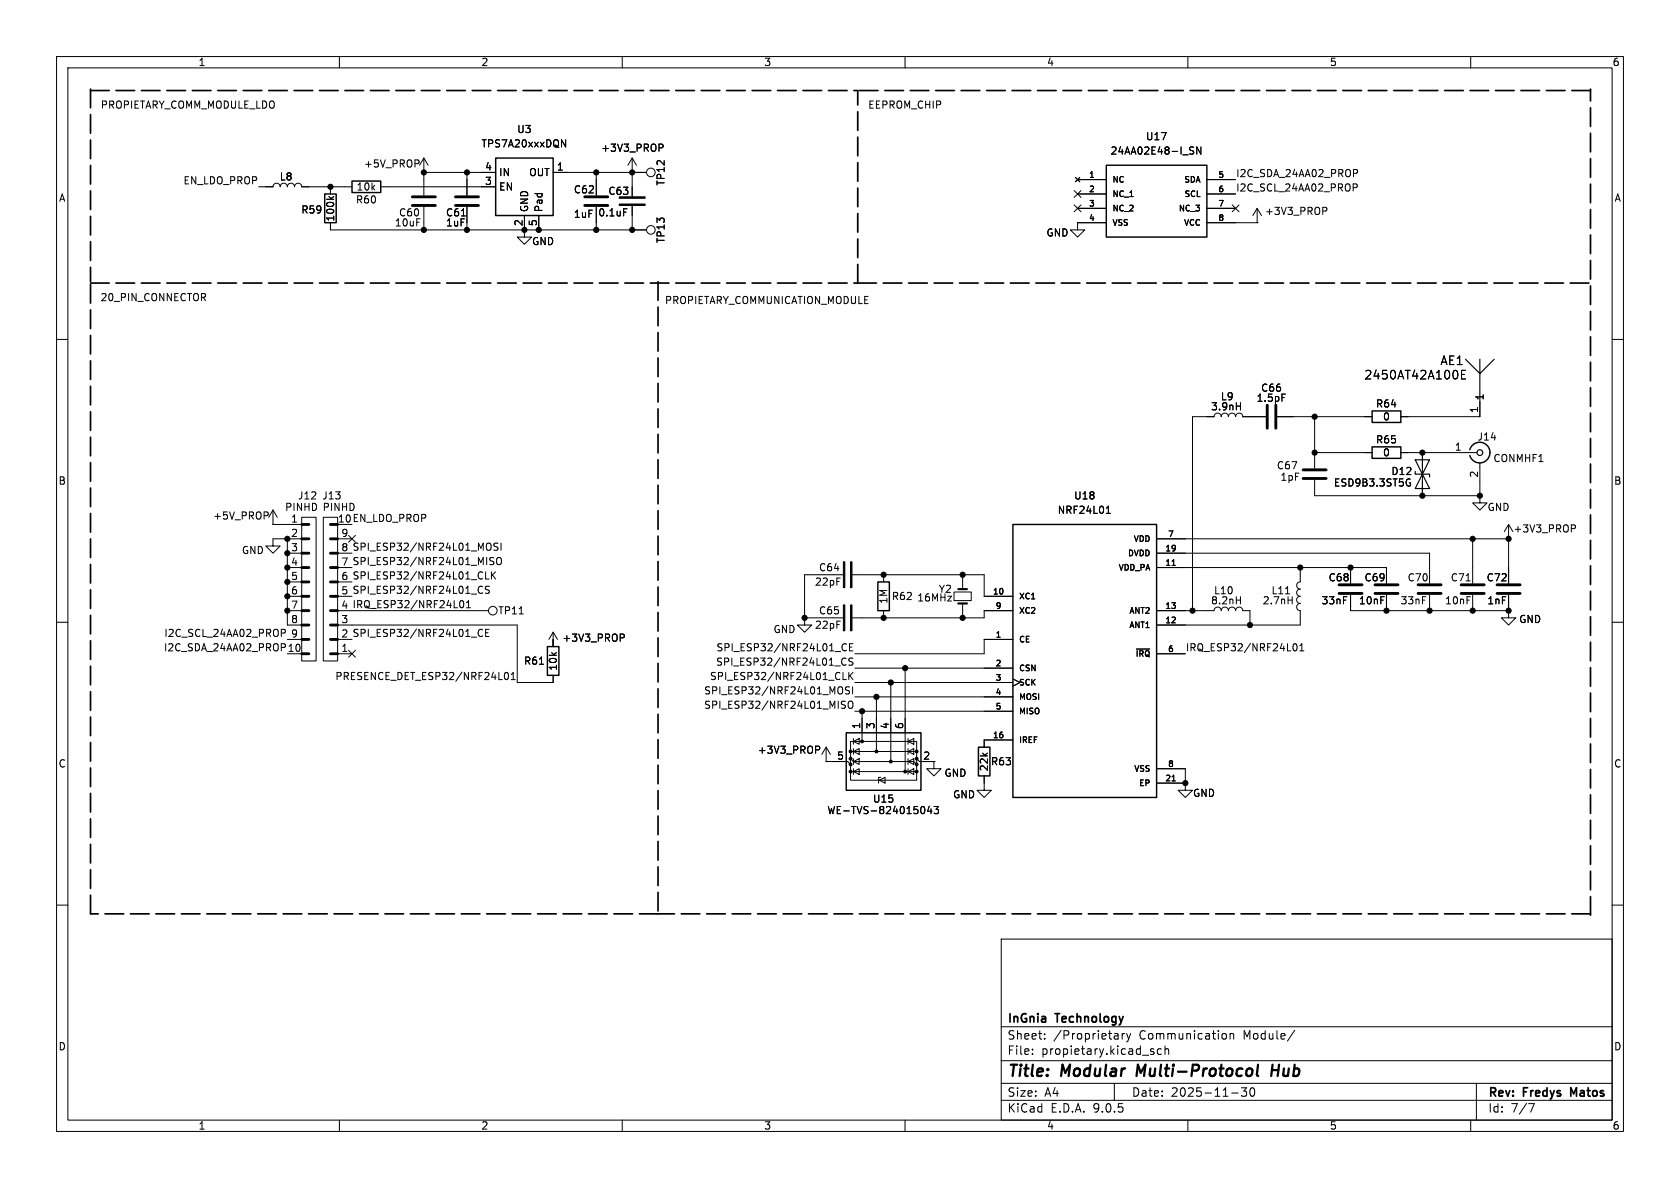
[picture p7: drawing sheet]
<svg xmlns="http://www.w3.org/2000/svg" width="297mm" height="210mm" viewBox="0 0 297 210" stroke-linecap="round" stroke-linejoin="round" font-family="sans-serif">
<g fill="none" stroke="#000" stroke-width=".18">
<path d="M10 10h277v190h-277zM12 12h273v186h-273zM60 10v2M110 10v2M160 10v2M210 10v2M260 10v2M45.7 33h2.6a.64 .64 0 0 1 .6-.6 .64 .64 0 0 1 .6 .6 .64 .64 0 0 1 .7-.6 .64 .64 0 0 1 .6 .6 .64 .64 0 0 1 .6-.6 .64 .64 0 0 1 .7 .6 .64 .64 0 0 1 .6-.6 .64 .64 0 0 1 .6 .6h8.9M58.2 34.7l.4 .5M58.4 33v1.3M58.4 39.4v1.2h55.9M59 34.7l-.5 .4"/>
<path d="M67.3 33h20.3M74 28.3l.1 .2-.1 .4M74.9 30.5h.1M74.9 27.9v6.6M74.9 36.6v4M74.9 30.5h12.7M74.9 27.9l-.7 1.3M74.9 27.9l.8 1.3M81.6 38.2h.7M82.5 30.5v4M82.5 36.6v4M92.7 38.1v3.8h1.3l-1.3 1.3-1.3-1.3h1.3"/>
<path d="M95.2 38.1v2.5M97.8 30.5h16.5M99.3 24.7l.7 1.3v-1.3M105.4 30.5v4M105.4 36.6v4M110.3 36.9h.6M111.8 30.5h.1M111.8 27.9v7.1M111.8 36.1v4.5M111.8 27.9l-.8 1.3M111.8 27.9l.7 1.3M116.5 25.5h.5l.2 .2-.1 .4h-.6"/>
<path d="M189.9 36.2l1.2 1.2M189.9 33.7l1.2 1.2M190.1 31.4l.8 .7M190.5 31.8h5.1M190.5 34.3h5.1M190.5 36.8h5.1M190.9 31.4l-.8 .7M191.1 36.2l-1.2 1.2M191.1 33.7l-1.2 1.2M195.6 39.4h-5.1v1.2h1.3l-1.3 1.3-1.3-1.3h1.3M210.5 26.6l.4 .1 .1 .3-.2 .2h-.3M210.5 26h.5"/>
<path d="M212.3 26v1.2l-.7-1.2v1.2M213.4 31.8h5M213.4 34.3h5M213.4 36.8h5M213.4 39.4h8.8M217.8 36.2l1.2 1.2M219 36.2l-1.2 1.2M222.2 39.4h.1M222.2 36.8l-.7 1.3M222.2 36.8l.8 1.3M222.2 36.8v2.6M233.9 36.6h.4l.3 .3-.1 .4h-.6"/>
<path d="M239.2 32.5h.5l.2 .2-.1 .4-.6 .1M239.3 30h.5l.2 .2-.1 .4h-.6M10 60h2M218.6 71.8h.7M219.3 71.2v1.3M223.8 73.7h-4.1a.64 .64 0 0 0-.6-.7 .64 .64 0 0 0-.7 .7 .64 .64 0 0 0-.6-.7 .64 .64 0 0 0-.6 .7 .64 .64 0 0 0-.7-.7 .64 .64 0 0 0-.6 .7 .64 .64 0 0 0-.6-.7 .64 .64 0 0 0-.7 .7h-3.8v34.3M225.8 73.7h16.8M226.6 69.7h.6M232.4 73.7v9.1M258.4 66.2h.5M259.1 65.5h-.7v1.5h.7M261.6 71.1v2.6h-14"/>
<path d="M285 60h2M47.3 90.6l.1 .1-.1 .4M48.3 92.7h.1M48.3 92.7h5M48.3 90.2l-.8 1.2M48.3 90.2l.7 1.2M48.3 90.2v2.5M50.8 97.8h2.5M50.8 95.3v15.2h2.5M53.3 91.4h2.6v25.4h-2.6zM53.3 95.3h-5v1.2h1.2l-1.2 1.3-1.3-1.3h1.3M57.1 91.4h2.6v25.4h-2.6z"/>
<path d="M59.7 95.3h2.5M59.7 97.8h2.5M61.6 94.6l1.2 1.3M62.8 94.6l-1.2 1.3M86.5 96l.1 .1a.81 .81 0 0 1-.1 1.2M86.6 99l.6 .3 .1 .3-.2 .2h-.5M87.3 98.6l-.5-.1-.2 .2M87.9 98.7l.2-.2a.43 .43 0 0 1 .5 .5v.4a.42 .42 0 0 1-.4 .4 .42 .42 0 0 1-.4-.4zM88 96.1l-.5-.1-.1 .1v.4l.5 .2 .1 .3-.2 .3-.5-.1M88.6 96v1.3M195.6 90.7h.7M195.7 89.8l.2-.3v1.2"/>
<path d="M204.5 95.3h62.2M204.5 97.8h48.2v5.3M207.2 99.9h.6M232.4 84.8v2.8h29.2M232.4 80h10.2M247.6 80h13.5M249.1 85.4h.3v.4l-.4 .1M251.5 80v7.6M260.3 95.3v7.8M261.6 87.6v1.3h1.3l-1.3 1.3-1.3-1.3h1.3M261.6 81.8v5.8M266.7 95.3h.1"/>
<path d="M266.7 92.7l-.8 1.3M266.7 92.7l.8 1.3M266.7 92.7v10.4M277.8 92.8h.5l.2 .2-.1 .4h-.6M10 110h2M49.7 111.2h.5l.3 .3-.2 .4h-.6M50.8 108h2.5M50.8 100.3h2.5M50.8 102.9h2.5M50.8 105.4h2.5M50.8 113h2.5M50.8 115.6h2.5"/>
<path d="M59.7 100.3h2.5M59.7 102.9h2.5M59.7 105.4h2.5M59.7 110.5h31.7v10.2h6.4v-1.3M59.7 115.6h2.5M61.6 115l1.2 1.2M62.2 108h24.2M62.8 115l-1.2 1.2M81.4 106.3l.2-.1a.68 .68 0 0 1 .4 .6 .68 .68 0 0 1-.4 .6l-.2-.1-.1-.3zM82.5 107.4h.7M82.5 106.5l.3-.3v1.2M84.5 112l.3 .5h.3l.2-.1"/>
<path d="M84.6 104.6l.3 .3 .4-.1M85.3 103.7l-.4-.1-.3 .3M85.3 111.4l-.2-.2-.3 .1-.3 .5M85.9 101.1v1.3h.6M85.9 111.9h.4M86.5 111.2h-.6v1.3h.6M86.5 103.7l-.5-.1-.1 .1v.4l.5 .3 .1 .3-.2 .2-.5-.1M86.9 101.1v1.3M87.1 101.6l.5 .8M87.6 101.1l-.7 .7M89.2 119.1l.3-.2a.68 .68 0 0 1 .4 .6 .68 .68 0 0 1-.4 .6l-.3-.2M90.4 119.2l.3-.3v1.2"/>
<path d="M91.8 108.5h.7M95.4 117.4h.7M97.8 114.3h.1M97.8 111.8l-.8 1.2M97.8 111.8l.8 1.2M97.8 111.8v2.5M109.6 112.1h.5l.3 .2-.1 .4-.7 .1M142.2 109.2v1.3h1.3l-1.3 1.3-1.2-1.3h1.2M142.2 109.2h7.1M148.9 117.3l.3 .3 .4-.1M149 118.9v1.2h.6M149.3 101.6h-7.1v7.6"/>
<path d="M149.6 116.4l-.4-.1-.3 .3M149.6 113.9a.6 .6 0 0 0-.8 .4 .6 .6 0 0 0 .6 .8l.2-.2M150.1 118.9v1.2M150.2 114.4h.4M150.2 119.4l.6 .7M150.4 101.6h23.6v3.8h5.1M150.8 118.9l-.7 .7M150.8 116.4l-.5-.1-.2 .1v.4l.6 .3 .1 .3-.3 .2-.4-.1M150.8 113.8h-.6v1.3h.6M151.1 118.1h28M156.2 101.6v1.3M156.2 108v1.2"/>
<path d="M160 118.1v18.3M168.7 104.6h3v1.6h-3zM170.2 101.6v2.5M170.2 106.7v2.5M179.1 108h-5.1v1.2h-23.6M179.1 113h-5.1v2.6h-22.9M200.9 114.7h2.4M204.5 108h10.1a.64 .64 0 0 1 .7-.7 .64 .64 0 0 1 .6 .7 .64 .64 0 0 1 .6-.7 .64 .64 0 0 1 .7 .7 .64 .64 0 0 1 .6-.7 .64 .64 0 0 1 .6 .7 .64 .64 0 0 1 .7-.7 .64 .64 0 0 1 .6 .7h1.3v2.5M204.5 100.3h40.6v2.8M204.5 115.6h5M218.6 106.1h.7M219.3 105.5v1.3"/>
<path d="M227.3 105h.7M227.7 106.1h.7M228.4 105.5v1.3M228.7 113.9l.2-.1a.68 .68 0 0 1 .4 .6 .68 .68 0 0 1-.4 .7l-.2-.2-.1-.3zM229.8 115.1h.7M229.8 114.2l.4-.4v1.3M229.9 102.9a.64 .64 0 0 0-.7 .6 .64 .64 0 0 0 .7 .6 .64 .64 0 0 0-.7 .7 .64 .64 0 0 0 .7 .6 .64 .64 0 0 0-.7 .6 .64 .64 0 0 0 .7 .7 .64 .64 0 0 0-.7 .6 .64 .64 0 0 0 .7 .7v2.5h-25.4M229.9 100.3v2.6M238.8 105.2v2.8h27.9M238.8 100.3v2.8M245.1 105.2v2.8M252.7 105.2v2.8"/>
<path d="M259.2 102.7h.7M260.3 105.2v2.8M266.7 108v1.2h1.3l-1.3 1.3-1.3-1.3h1.3M266.7 105.2v2.8M285 110h2M90.4 120.1h.7M144.2 131.9h.5l.2 .2-.1 .4-.6 .1M146 134.6h.1M146 134.6h3.9l.5 .5M146 132.1l-.7 1.3M146 132.1l.8 1.3M146 132.1v2.5"/>
<path d="M148.7 121.4l.1 .1a.81 .81 0 0 1-.1 1.2M148.8 124.4l.5 .3 .2 .3-.3 .2h-.5M149.5 124l-.5-.1-.2 .2M150 124.1l.2-.2a.43 .43 0 0 1 .6 .5v.4a.42 .42 0 0 1-.4 .4 .42 .42 0 0 1-.5-.4zM150.2 121.5l-.5-.1-.2 .1v.4l.6 .2 .1 .3-.3 .3-.4-.1M150.4 136.4v1.5h11.7v-1.5M150.4 132.8v-1.7h11.7v1.7M150.4 134.1v2.3h11.7v-1.3M150.4 134.1v-1.3h11.7v1.3l.5 .5h2.5M150.4 134.1l.5 .5h10.6l.6 .5M150.7 121.4v1.3M150.9 131.1l1-.5v1z"/>
<path d="M150.9 132.8l1-.5v1.1zM150.9 134.6l1-.5v1zM150.9 136.4l1-.5v1zM150.9 130.6v1M150.9 132.3v1.1M150.9 134.1v1M150.9 135.9v1M151.1 120.7h28M151.1 123.2h28M151.1 125.7h28M152.4 125.7v5.4M154.9 123.2v9.6"/>
<path d="M155.4 137.9l1.1-.5v1zM155.7 137.4h-.4v1M157.5 120.7v13.9M160.5 131.1l1-.5v1zM160.5 132.8l1-.5v1.1zM160.5 134.6l1-.5v1zM160.5 136.4l1-.5v1zM160.5 130.6v1M160.5 132.3v1.1M160.5 134.1v1M160.5 135.9v1M162.1 134.1v1"/>
<path d="M165.1 134.6v1.3h1.3l-1.3 1.3-1.3-1.3h1.3M165.1 134.6h.1M174 137.2v2.5h1.3l-1.3 1.3-1.3-1.3h1.3M179.1 120l1.2 .7-1.2 .6M179.1 130.8h-5.1v1.3M204.5 135.9h5v2.5M204.5 138.4h5M207.2 138h.6M209.5 138.4v1.3h1.3l-1.3 1.3-1.2-1.3h1.2M163 142.6h.1a.68 .68 0 0 1 .4 .6 .68 .68 0 0 1-.4 .6h-.1M164.3 142.5l-.3 .9h.8M164.6 143v.8"/>
<path d="M165.1 142.6h.8l-.4 .4 .4 .2v.5l-.2 .1-.6-.1M10 160h2M177 166h108v32h-108zM285 160h2M60 198v2M110 198v2M160 198v2M177 194.5h108M177 191.5h108M177 187.5h108M177 181.5h108M182.5 186.3v.1"/>
<path d="M182.5 185.5v.1M184.7 183.6v.1M184.7 182.8v.1M197 191.5v3M198.4 182.7v1M198.8 182.7l-.3 .1-.1 .2M199.2 182.7l.3 1M199.5 183.7l-.1 .4-.2 .1M199.9 182.7l-.4 1M203.8 185.9l.2 .2-.2 .3M203.8 185.4l.2 .1M205.3 185.5l-.4-.1-.3 .3v.4l.1 .2h.6"/>
<path d="M206 185.5l.2-.1 .3 .1 .1 .9M206 184.9v1.5M210 198v2M216.5 182.7l.3 .3v.4l-.3 .3M217.5 182.8l.2-.1 .3 .1 .1 .9M217.5 182.7v1M217.7 193.2h1.2M219.5 192.3h.9l-.5 .6 .4 .1v.7l-.2 .1h-.4l-.2-.1M221.1 192.4l.2-.1a.81 .81 0 0 1 .6 .6 .81 .81 0 0 1-.3 .8l-.1 .1a.81 .81 0 0 1-.4-1.4zM228.9 182.1l-1.3 2M260 198v2M261 191.5v6.5"/>
<path d="M271.2 195.1l-.6 1.5"/>
<circle cx="115.1" cy="30.5" r=".76"/>
<circle cx="115.1" cy="40.6" r=".76"/>
<circle cx="87.1" cy="107.9" r=".76"/>
</g>
<g fill="none" stroke="#000" stroke-width=".3">
<path d="M53.3 95.3h1.3M53.3 97.8h1.3M58.4 95.3h1.3M58.4 97.8h1.3M58.4 92.7h1.3M53.3 100.3h1.3M53.3 102.9h1.3M53.3 105.4h1.3M53.3 108h1.3M53.3 110.5h1.3M53.3 113h1.3M53.3 115.6h1.3"/>
<path d="M58.4 100.3h1.3M58.4 102.9h1.3M58.4 105.4h1.3M58.4 108h1.3M58.4 110.5h1.3M58.4 113h1.3M278.2 193.4l-.5-1.1v1.5"/>
</g>
<path d="M201.2 188.2l-.3 2M222.4 188.2l-.2 1.7 .2 .3M224.9 189.2h1.1M225 188.2l-.3 2" fill="none" stroke="#000" stroke-width=".4"/>
<g fill="none" stroke="#000" stroke-width=".51">
<path d="M72.9 36.3h4.1M72.9 34.8h4.1M80.5 36.3h4.1M80.5 34.8h4.1M103.4 36.3h4M103.4 34.8h4M224 71.6v4.1M225.6 71.6v4.1M230.4 84.6h4M230.4 83.1h4M236.7 104.9h4.1M236.7 103.4h4.1"/>
<path d="M243.1 104.9h4M243.1 103.4h4M250.7 104.9h4.1M250.7 103.4h4.1M258.3 104.9h4.1M258.3 103.4h4.1M264.7 104.9h4M264.7 103.4h4"/>
</g>
<g fill="#000" stroke="#000" stroke-width=".18">
<path d="M109.5 36.1h4.5v.2h-4.5zM109.5 34.8h4.5v.3h-4.5zM149.1 99.3h.3v4.6h-.3zM150.4 99.3h.2v4.6h-.2zM149.1 106.9h.3v4.6h-.3zM150.4 106.9h.2v4.6h-.2z"/>
<circle cx="58.4" cy="33" r=".46"/>
<circle cx="74.9" cy="30.5" r=".46"/>
<circle cx="82.5" cy="30.5" r=".46"/>
<circle cx="105.4" cy="30.5" r=".46"/>
<circle cx="111.8" cy="30.5" r=".46"/>
<circle cx="74.9" cy="40.6" r=".46"/>
<circle cx="82.5" cy="40.6" r=".46"/>
<circle cx="92.7" cy="40.6" r=".46"/>
<circle cx="95.2" cy="40.6" r=".46"/>
<circle cx="105.4" cy="40.6" r=".46"/>
<circle cx="111.8" cy="40.6" r=".46"/>
<circle cx="232.4" cy="73.7" r=".46"/>
<circle cx="50.8" cy="97.8" r=".46"/>
<circle cx="50.8" cy="95.3" r=".46"/>
<circle cx="232.4" cy="80" r=".46"/>
<circle cx="251.5" cy="87.6" r=".46"/>
<circle cx="251.5" cy="80" r=".46"/>
<circle cx="260.3" cy="95.3" r=".46"/>
<circle cx="261.6" cy="87.6" r=".46"/>
<circle cx="266.7" cy="95.3" r=".46"/>
<circle cx="50.8" cy="105.4" r=".46"/>
<circle cx="50.8" cy="100.3" r=".46"/>
<circle cx="50.8" cy="108" r=".46"/>
<circle cx="50.8" cy="102.9" r=".46"/>
<circle cx="142.2" cy="109.2" r=".46"/>
<circle cx="156.2" cy="101.6" r=".46"/>
<circle cx="156.2" cy="109.2" r=".46"/>
<circle cx="160" cy="118.1" r=".46"/>
<circle cx="170.2" cy="101.6" r=".46"/>
<circle cx="170.2" cy="109.2" r=".46"/>
<circle cx="210.8" cy="108" r=".46"/>
<circle cx="221" cy="110.5" r=".46"/>
<circle cx="229.9" cy="100.3" r=".46"/>
<circle cx="238.8" cy="100.3" r=".46"/>
<circle cx="245.1" cy="108" r=".46"/>
<circle cx="252.7" cy="108" r=".46"/>
<circle cx="260.3" cy="108" r=".46"/>
<circle cx="266.7" cy="108" r=".46"/>
<circle cx="150.4" cy="132.8" r=".25"/>
<circle cx="150.4" cy="135.1" r=".25"/>
<circle cx="150.4" cy="134.1" r=".25"/>
<circle cx="150.4" cy="136.4" r=".25"/>
<circle cx="152.4" cy="125.7" r=".46"/>
<circle cx="152.4" cy="131.1" r=".25"/>
<circle cx="154.9" cy="123.2" r=".46"/>
<circle cx="154.9" cy="132.8" r=".25"/>
<circle cx="157.5" cy="120.7" r=".46"/>
<circle cx="157.5" cy="134.6" r=".25"/>
<circle cx="160" cy="136.4" r=".25"/>
<circle cx="162.1" cy="132.8" r=".25"/>
<circle cx="162.1" cy="134.1" r=".25"/>
<circle cx="162.1" cy="136.4" r=".25"/>
<circle cx="162.1" cy="135.1" r=".25"/>
<circle cx="209.5" cy="138.4" r=".46"/>
</g>
<path d="M57.4 34.3h2v5.1h-2zM62.2 32h5.1v2h-5.1zM87.6 27.9h10.2v10.2h-10.2zM195.6 29.2h17.8v12.7h-17.8zM242.6 79h5v2h-5zM242.6 72.6h5v2.1h-5zM259.8 79.5a1.81 1.81 0 0 1 2.8-1 1.81 1.81 0 0 1 .1 3 1.81 1.81 0 0 1-2.8-1M179.1 92.7h25.4v48.3h-25.4zM96.8 114.3h2v5.1h-2zM155.2 102.9h2v5.1h-2zM149.6 129.5h13.2v10.2h-13.2zM173 132.1h2v5.1h-2z" fill="none" stroke="#000" stroke-width=".25"/>
<g fill="none" stroke="#000" stroke-width=".5">
<path d="M53.3 92.7h1.3M53.3 95.3h1.3M53.3 97.8h1.3M58.4 92.7h1.3M58.4 95.3h1.3M58.4 97.8h1.3M53.3 100.3h1.3M53.3 102.9h1.3M53.3 105.4h1.3M53.3 108h1.3M53.3 110.5h1.3M53.3 113h1.3"/>
<path d="M53.3 115.6h1.3M58.4 100.3h1.3M58.4 102.9h1.3M58.4 105.4h1.3M58.4 108h1.3M58.4 110.5h1.3M58.4 113h1.3M58.4 115.6h1.3"/>
</g>
<g fill="none" stroke="#000" stroke-width=".2">
<path d="M259.1 63.5l2.5 2.5 2.6-2.5M261.6 63.5v7.6M250.2 83.3v.5h2.5v.5M250.2 81.3h2.5l-1.2 2.5zM251.5 83.8l1.2 2.6h-2.5z"/>
<circle cx="261.6" cy="80" r=".51"/>
</g>
<path d="M169.4 104.1h1.5M169.4 106.7h1.5" fill="none" stroke="#000" stroke-width=".38"/>
<path d="M16 16h135.6M16 15.7v34.1M281.2 16h-129.6M16 50h135.6M116.3 49.8v111.7M151.6 50v-34M151.6 50h129.3M16 161.5v-111.5M116.3 161.5h-100.3M281.2 161.8v-146.1M281.2 161.5h-164.9" fill="none" stroke="#000" stroke-width=".3" stroke-dasharray="3.3 1.2"/>
<g font-size="2.8">
<text x="178" y="190.9">Title:</text>
<text x="187.7" y="190.9">Modular</text>
<text x="201.8" y="190.9">Multi-Protocol</text>
<text x="226.4" y="190.9">Hub</text>
</g>
<g font-size="2.1">
<text x="254.6" y="64.7">AE1</text>
<text x="241.1" y="67.3">2450AT42A100E</text>
<text x="178" y="184">Sheet:</text>
<text x="178" y="181.2">InGnia</text>
<text x="186.2" y="184">/Proprietary</text>
<text x="186.7" y="181.2">Technology</text>
<text x="201.5" y="184">Communication</text>
<text x="220" y="184">Module/</text>
<text x="178" y="186.7">File:</text>
<text x="184.1" y="186.7">propietary.kicad_sch</text>
<text x="178" y="196.9">KiCad</text>
<text x="178" y="194.1">Size:</text>
<text x="184.7" y="194.1">A4</text>
<text x="185.7" y="196.9">E.D.A.</text>
<text x="193.3" y="196.9">9.0.5</text>
<text x="200" y="194.1">Date:</text>
<text x="207" y="194.1">2025-11-30</text>
<text x="263" y="194.3">Rev:</text>
<text x="263" y="196.9">Id:</text>
<text x="267.1" y="196.9">7/7</text>
<text x="269.4" y="194.3">Fredys</text>
<text x="278.3" y="194.3">Matos</text>
</g>
<g font-size="1.8">
<text x="35" y="11.9">1</text>
<text x="85" y="11.9">2</text>
<text x="135" y="11.9">3</text>
<text x="185" y="11.9">4</text>
<text x="235" y="11.9">5</text>
<text x="285" y="11.9">6</text>
<text x="17.7" y="19.4">PROPIETARY_COMM_MODULE_LDO</text>
<text x="91.3" y="23.7">U3</text>
<text x="153.4" y="19.4">EEPROM_CHIP</text>
<text x="64.3" y="29.8">+5V_PROP</text>
<text x="85" y="26.3">TPS7A20xxxDQN</text>
<text x="106.2" y="27">+3V3_PROP</text>
<text x="196.2" y="27.5">24AA02E48-I_SN</text>
<text x="202.5" y="25">U17</text>
<text x="10.3" y="35.9">A</text>
<text x="32.3" y="32.7">EN_LDO_PROP</text>
<text x="49.4" y="32.1">L8</text>
<text x="62.9" y="33.9">10k</text>
<text x="85.7" y="30.2">4</text>
<text x="85.7" y="32.8">3</text>
<text x="88.1" y="31.3">IN</text>
<text x="88.1" y="33.9">EN</text>
<text x="93.5" y="31.3">OUT</text>
<text x="98.4" y="30.2">1</text>
<text x="101.4" y="34.4">C62</text>
<text x="107.5" y="34.6">C63</text>
<text x="117.7" y="32.9" transform="rotate(-90 117.7 32.9)">TP12</text>
<text x="218.4" y="33.9">I2C_SCL_24AA02_PROP</text>
<text x="218.4" y="31.4">I2C_SDA_24AA02_PROP</text>
<text x="285.3" y="35.9">A</text>
<text x="53.2" y="37.9">R59</text>
<text x="59.3" y="39.3" transform="rotate(-90 59.3 39.3)">100k</text>
<text x="62.8" y="36.2">R60</text>
<text x="69.7" y="40.2">10uF</text>
<text x="70.4" y="38.5">C60</text>
<text x="78.7" y="40.2">1uF</text>
<text x="78.7" y="38.5">C61</text>
<text x="92.5" y="40.1" transform="rotate(-90 92.5 40.1)">2</text>
<text x="93.6" y="37.6" transform="rotate(-90 93.6 37.6)">GND</text>
<text x="95" y="40.1" transform="rotate(-90 95 40.1)">5</text>
<text x="96.1" y="37.6" transform="rotate(-90 96.1 37.6)">Pad</text>
<text x="101.4" y="38.7">1uF</text>
<text x="105.7" y="38.5">0.1uF</text>
<text x="223.5" y="38.2">+3V3_PROP</text>
<text x="94" y="43.5">GND</text>
<text x="117.7" y="43.1" transform="rotate(-90 117.7 43.1)">TP13</text>
<text x="184.9" y="42">GND</text>
<text x="17.7" y="53.4">20_PIN_CONNECTOR</text>
<text x="117.5" y="54">PROPIETARY_COMMUNICATION_MODULE</text>
<text x="215.7" y="71">L9</text>
<text x="222.1" y="71.2">1.5pF</text>
<text x="222.8" y="69.4">C66</text>
<text x="262.5" y="70.9" transform="rotate(-90 262.5 70.9)">1</text>
<text x="214" y="72.7">3.9nH</text>
<text x="243.2" y="72.2">R64</text>
<text x="244.4" y="74.5">0</text>
<text x="261.4" y="73.1" transform="rotate(-90 261.4 73.1)">1</text>
<text x="225.6" y="83.2">C67</text>
<text x="243.2" y="78.6">R65</text>
<text x="244.4" y="80.9">0</text>
<text x="257.1" y="79.8">1</text>
<text x="261.1" y="78.1">J14</text>
<text x="263.9" y="81.9">CONMHF1</text>
<text x="10.3" y="85.9">B</text>
<text x="52.6" y="88.5">J12</text>
<text x="56.9" y="88.5">J13</text>
<text x="189.8" y="88.5">U18</text>
<text x="226.3" y="85.2">1pF</text>
<text x="235.7" y="86.2">ESD9B3.3ST5G</text>
<text x="245.9" y="84.2">D12</text>
<text x="261.4" y="84.5" transform="rotate(-90 261.4 84.5)">2</text>
<text x="285.3" y="85.9">B</text>
<text x="37.6" y="92">+5V_PROP</text>
<text x="50.3" y="90.5">PINHD PINHD</text>
<text x="51.4" y="92.5">1</text>
<text x="51.4" y="95">2</text>
<text x="59.6" y="92.5">10 EN_LDO_PROP</text>
<text x="60.3" y="95">9</text>
<text x="186.9" y="91">NRF24L01</text>
<text x="262.9" y="90.5">GND</text>
<text x="267.5" y="94.3">+3V3_PROP</text>
<text x="42.7" y="98.1">GND</text>
<text x="51.4" y="97.5">3</text>
<text x="51.4" y="100.1">4</text>
<text x="60.3" y="100.1">7 SPI_ESP32/NRF24L01_MISO</text>
<text x="60.3" y="97.5">8 SPI_ESP32/NRF24L01_MOSI</text>
<text x="144.7" y="101.2">C64</text>
<text x="51.4" y="102.6">5</text>
<text x="51.4" y="105.2">6</text>
<text x="51.4" y="107.7">7</text>
<text x="60.3" y="107.7">4 IRQ_ESP32/NRF24L01</text>
<text x="60.3" y="105.2">5 SPI_ESP32/NRF24L01_CS</text>
<text x="60.3" y="102.6">6 SPI_ESP32/NRF24L01_CLK</text>
<text x="144" y="103.7">22pF</text>
<text x="157.1" y="106.8" transform="rotate(-90 157.1 106.8)">1M</text>
<text x="157.6" y="106.3">R62</text>
<text x="162.1" y="106.5">16MHz</text>
<text x="165.9" y="105">Y2</text>
<text x="214" y="107">8.2nH</text>
<text x="214.5" y="105.3">L10</text>
<text x="223.1" y="107">2.7nH</text>
<text x="224.7" y="105.3">L11</text>
<text x="233.5" y="107">33nF</text>
<text x="234.8" y="103">C68</text>
<text x="240.1" y="107">10nF</text>
<text x="241.1" y="103">C69</text>
<text x="247.5" y="107">33nF</text>
<text x="248.8" y="103">C70</text>
<text x="255.4" y="107">10nF</text>
<text x="256.4" y="103">C71</text>
<text x="262.7" y="103">C72</text>
<text x="262.8" y="107">1nF</text>
<text x="28.9" y="112.7">I2C_SCL_24AA02_PROP</text>
<text x="51.4" y="110.2">8</text>
<text x="51.4" y="112.8">9</text>
<text x="60.3" y="112.8">2 SPI_ESP32/NRF24L01_CE</text>
<text x="60.3" y="110.2">3</text>
<text x="88" y="108.8">TP11</text>
<text x="99.3" y="113.6">+3V3_PROP</text>
<text x="136.6" y="112.1">GND</text>
<text x="144" y="111.4">22pF</text>
<text x="144.7" y="108.8">C65</text>
<text x="268.5" y="110.3">GND</text>
<text x="28.9" y="115.2">I2C_SDA_24AA02_PROP 10</text>
<text x="60.3" y="115.3">1</text>
<text x="92.5" y="117.7">R61</text>
<text x="98.7" y="118.7" transform="rotate(-90 98.7 118.7)">10k</text>
<text x="126.5" y="117.8">SPI_ESP32/NRF24L01_CS</text>
<text x="126.6" y="115.2">SPI_ESP32/NRF24L01_CE</text>
<text x="209.5" y="115.2">IRQ_ESP32/NRF24L01</text>
<text x="59.2" y="120.3">PRESENCE_DET_ESP32/NRF24L01</text>
<text x="124.4" y="125.4">SPI_ESP32/NRF24L01_MISO</text>
<text x="124.4" y="122.8">SPI_ESP32/NRF24L01_MOSI</text>
<text x="125.4" y="120.3">SPI_ESP32/NRF24L01_CLK</text>
<text x="152.1" y="129" transform="rotate(-90 152.1 129)">1</text>
<text x="154.7" y="129" transform="rotate(-90 154.7 129)">3</text>
<text x="157.2" y="129" transform="rotate(-90 157.2 129)">4</text>
<text x="159.8" y="129" transform="rotate(-90 159.8 129)">6</text>
<text x="10.3" y="135.9">C</text>
<text x="133.9" y="133.5">+3V3_PROP</text>
<text x="147.9" y="134.4">5</text>
<text x="163.1" y="134.4">2</text>
<text x="166.9" y="137.5">GND</text>
<text x="174.9" y="136.4" transform="rotate(-90 174.9 136.4)">22k</text>
<text x="175.1" y="135.5">R63</text>
<text x="285.3" y="135.9">C</text>
<text x="154.2" y="142.1">U15</text>
<text x="168.4" y="141.3">GND</text>
<text x="210.8" y="141.1">GND</text>
<text x="146.2" y="144.1">WE-TVS-824015043</text>
<text x="10.3" y="185.9">D</text>
<text x="285.3" y="185.9">D</text>
<text x="35" y="199.9">1</text>
<text x="85" y="199.9">2</text>
<text x="135" y="199.9">3</text>
<text x="185" y="199.9">4</text>
<text x="235" y="199.9">5</text>
<text x="285" y="199.9">6</text>
</g>
<g font-size="1.4">
<text x="192.4" y="31.5">1</text>
<text x="192.4" y="34">2</text>
<text x="196.6" y="32.5">NC</text>
<text x="196.6" y="35">NC_1</text>
<text x="209.2" y="32.5">SDA</text>
<text x="209.3" y="35">SCL</text>
<text x="215.3" y="31.5">5</text>
<text x="215.3" y="34">6</text>
<text x="192.4" y="36.6">3</text>
<text x="192.4" y="39.1">4</text>
<text x="196.6" y="37.6">NC_2</text>
<text x="196.6" y="40.1">VSS</text>
<text x="208.3" y="37.6">NC_3</text>
<text x="209.2" y="40.1">VCC</text>
<text x="215.3" y="36.6">7</text>
<text x="215.3" y="39.1">8</text>
<text x="200.3" y="96">VDD</text>
<text x="206.4" y="95">7</text>
<text x="197.6" y="101.1">VDD_PA</text>
<text x="199.3" y="98.5">DVDD</text>
<text x="205.9" y="97.5">19</text>
<text x="205.9" y="100.1">11</text>
<text x="175.4" y="105.2">10</text>
<text x="175.9" y="107.7">9</text>
<text x="180.1" y="106.1">XC1</text>
<text x="205.9" y="107.7">13</text>
<text x="175.9" y="112.8">1</text>
<text x="180.1" y="108.7">XC2</text>
<text x="180.1" y="113.8">CE</text>
<text x="199.5" y="108.7">ANT2</text>
<text x="199.5" y="111.2">ANT1</text>
<text x="205.9" y="110.2">12</text>
<text x="175.9" y="117.9">2</text>
<text x="180.1" y="118.8">CSN</text>
<text x="200.6" y="116.3">~{IRQ}</text>
<text x="206.4" y="115.3">6</text>
<text x="175.9" y="120.4">3</text>
<text x="175.9" y="122.9">4</text>
<text x="175.9" y="125.5">5</text>
<text x="180.1" y="121.4">SCK</text>
<text x="180.1" y="123.9">MOSI</text>
<text x="175.4" y="130.6">16</text>
<text x="180.1" y="126.5">MISO</text>
<text x="180.1" y="131.5">IREF</text>
<text x="200.4" y="136.6">VSS</text>
<text x="206.4" y="135.6">8</text>
<text x="201.3" y="139.2">EP</text>
<text x="205.9" y="138.2">21</text>
</g>
</svg>
